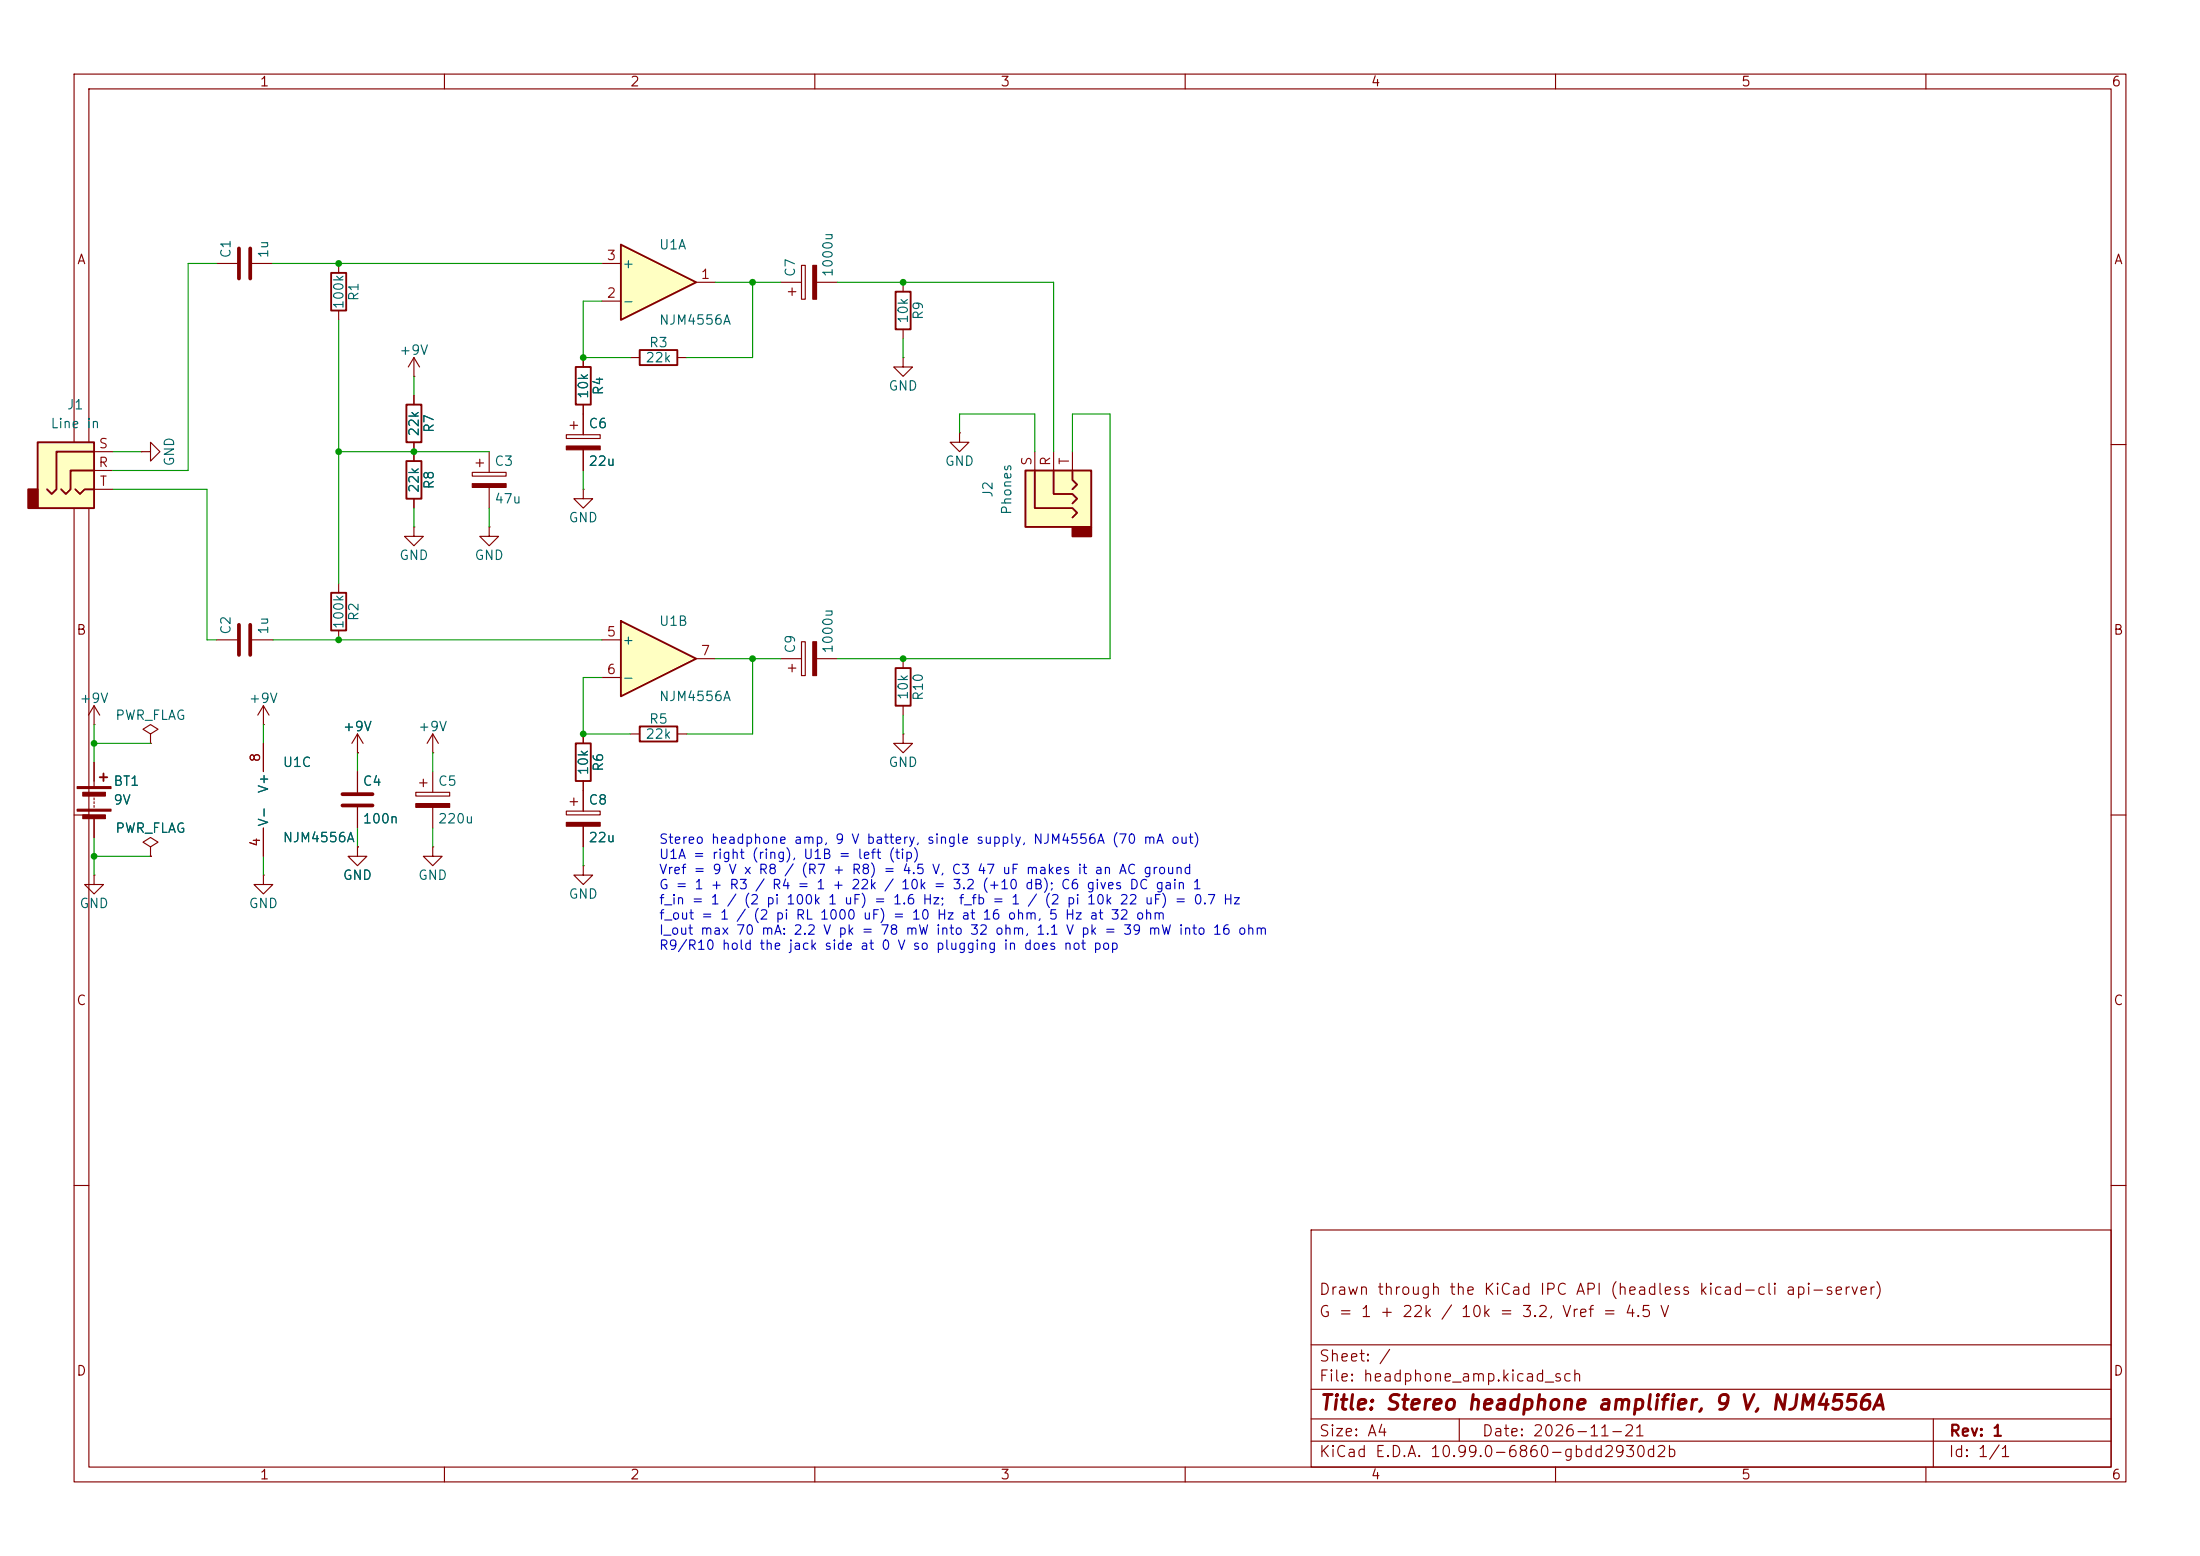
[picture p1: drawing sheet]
<svg xmlns="http://www.w3.org/2000/svg" width="297mm" height="210mm" viewBox="0 0 297 210" stroke-linecap="round" stroke-linejoin="round" font-family="sans-serif">
<g fill="none" stroke="#840000" stroke-width=".15">
<path d="M10 10h277v190h-277zM12 12h273v186h-273zM60 10v2M110 10v2M160 10v2M210 10v2M260 10v2M121.9 38.1v1.3M85.1 48.3h1.3M91.4 48.3h1.3M121.9 44.5v1.2M10 60h2"/>
<path d="M285 60h2M12.7 97.8h.1M12.7 95.3l-.8 1.2M12.7 95.3l.8 1.2M12.7 95.3v2.5M20.3 99.1l1-.7-1-.6-1 .6 1 .7v1.2M48.3 99.1l-.8 1.2M48.3 99.1l.7 1.2M48.3 99.1v2.5M58.4 99.1l-.7 1.2M58.4 99.1l.8 1.2M58.4 99.1v2.5"/>
<path d="M85.1 99.1h1.3M91.4 99.1h1.3M105.4 88.9h2.8M106.4 90.2h1M106.9 89.7v1M108.2 86.6h.5v4.6h-.5zM110.2 88.9h2.8M10 110h2M12.7 118.1v1.3h1.3l-1.3 1.3-1.3-1.3h1.3M12.7 118.1h.1M12.7 102.9v3.3M12.7 107.7v.3"/>
<path d="M12.7 108.2v.3M12.7 108.7v.3M12.7 110.5v2.5M20.3 114.3l1-.6-1-.7-1 .7 1 .6v1.3M20.3 115.6h.1M20.3 100.3h.1M48.3 114.3v1.3h1.2l-1.2 1.2-1.3-1.2h1.3M48.3 114.3h.1M48.3 101.6h.1M48.3 104.1v2.8M48.3 109v2.8M58.4 114.3v1.3h1.3l-1.3 1.2-1.3-1.2h1.3"/>
<path d="M58.4 114.3h.1M58.4 101.6h.1M76.5 109.5h4.5v.5h-4.5zM77 108.2h1M77.5 107.7v1M78.7 106.7v2.8M78.7 111.5v2.8M285 110h2M10 160h2M177 166h108v32h-108zM285 160h2M60 198v2"/>
<path d="M110 198v2M160 198v2M177 194.5h108M177 191.5h108M177 187.5h108M177 181.5h108M197 191.5v3M210 198v2M260 198v2M261 191.5v6.5"/>
</g>
<g fill="#840000" stroke="#840000" stroke-width=".15">
<path d="M76.5 111h4.5v.5h-4.5z"/>
<path d="M10.4 106.2h4.6v.2h-4.6z"/>
<path d="M10.4 109.2h4.6v.3h-4.6z"/>
<path d="M11.2 106.9h3v.5h-3z"/>
<path d="M11.2 110h3v.5h-3z"/>
<path d="M109.7 86.6h.5v4.6h-.5z"/>
</g>
<path d="M120.9 39.4h2v5.1h-2zM86.4 47.2h5v2.1h-5zM86.4 98h5v2.1h-5zM13.5 104.9h1M14 104.4v1" fill="none" stroke="#840000" stroke-width=".25"/>
<path d="M46.2 107.2h4.1M46.2 108.7h4.1" fill="none" stroke="#840000" stroke-width=".51"/>
<path d="M83.8 83.8l10.2 5.1-10.2 5.1z" fill="#ffffc2"/>
<path d="M83.8 83.8l10.2 5.1-10.2 5.1z" fill="none" stroke="#840000" stroke-width=".25"/>
<path d="M81.3 86.4h2.5M81.3 91.4h2.5M94 88.9h2.5" fill="none" stroke="#840000" stroke-width=".15"/>
<path d="M83.8 33l10.2 5.1-10.2 5.1z" fill="#ffffc2"/>
<path d="M83.8 33l10.2 5.1-10.2 5.1z" fill="none" stroke="#840000" stroke-width=".25"/>
<path d="M81.3 35.6h2.5M94 38.1h2.5M81.3 40.6h2.5M63.8 63.8h4.5v.5h-4.5zM64.3 62.5h1M64.8 62v1M66 61v2.8M66 65.8v2.8" fill="none" stroke="#840000" stroke-width=".15"/>
<path d="M63.8 65.3h4.5v.5h-4.5z" fill="#840000" stroke="#840000" stroke-width=".15"/>
<path d="M5.1 59.7h7.6v8.9h-7.6z" fill="#ffffc2"/>
<path d="M3.8 66h1.3v2.6h-1.3z" fill="#840000" stroke="#840000" stroke-width=".25"/>
<path d="M44.7 36.8h2v5.1h-2zM5.1 59.7h7.6v8.9h-7.6zM77.7 49.5h2.1v5.1h-2.1zM10.2 66l.6 .7 .6-.7h1.3M12.7 63.5h-3.2v2.5l-.6 .7-.6-.7M12.7 61h-5.1v5l-.6 .7-.7-.7M44.7 80h2v5.1h-2zM77.7 100.3h2.1v5.1h-2.1z" fill="none" stroke="#840000" stroke-width=".25"/>
<g fill="none" stroke="#840000" stroke-width=".15">
<path d="M29.2 35.6h2.8M34 35.6h2.8M45.7 35.6v1.2M45.7 41.9v1.3M78.7 48.3v1.2M78.7 54.6v1.3M12.7 63.5h2.5M12.7 61h2.5M12.7 66h2.5M19 61h1.3v-1.3l1.3 1.3-1.3 1.2v-1.2M19 61h.1M45.7 78.7v1.3"/>
<path d="M55.9 71.1v1.3h1.2l-1.2 1.3-1.3-1.3h1.3M55.9 71.1h.1M66 71.1v1.3h1.3l-1.3 1.3-1.2-1.3h1.2M66 71.1h.1M78.7 66v1.3h1.3l-1.3 1.3-1.2-1.3h1.2M78.7 66h.1M29.2 86.4h2.8M34 86.4h2.8M35.6 97.8h.1M35.6 95.3v2.5M35.6 95.3l-.8 1.2M35.6 95.3l.7 1.2"/>
<path d="M45.7 85.1v1.3M78.7 99.1v1.2M35.6 118.1v1.3h1.2l-1.2 1.3-1.3-1.3h1.3M35.6 118.1h.1M35.6 100.3v3.8M35.6 111.8v3.8M56.1 106.9h4.6v.5h-4.6zM56.6 105.7h1.1M57.1 105.2v1M58.4 104.1v2.8M58.4 109v2.8M78.7 116.8v1.3h1.3l-1.3 1.3-1.2-1.3h1.2"/>
<path d="M78.7 116.8h.1M78.7 105.4v1.3"/>
</g>
<path d="M32.3 33.5v4.1M33.8 33.5v4.1M32.3 84.3v4.1M33.8 84.3v4.1" fill="none" stroke="#840000" stroke-width=".51"/>
<path d="M56.1 108.5h4.6v.5h-4.6z" fill="#840000" stroke="#840000" stroke-width=".15"/>
<path d="M138.4 63.5h8.9v7.6h-8.9z" fill="#ffffc2"/>
<path d="M144.8 71.1h2.5v1.3h-2.5z" fill="#840000" stroke="#840000" stroke-width=".25"/>
<path d="M54.9 54.6h2v5.1h-2zM54.9 62.2h2v5.1h-2zM138.4 63.5h8.9v7.6h-8.9zM139.7 63.5v5.1h5.1l.6 .6-.6 .7M142.2 63.5v3.2h2.6l.6 .6-.6 .6M144.8 63.5v1.3l.6 .6-.6 .6M120.9 90.2h2v5.1h-2z" fill="none" stroke="#840000" stroke-width=".25"/>
<g fill="none" stroke="#840000" stroke-width=".15">
<path d="M105.4 38.1h2.8M106.4 39.4h1M106.9 38.9v1M108.2 35.8h.5v4.6h-.5zM110.2 38.1h2.8M55.9 50.8h.1M55.9 48.3v2.5M55.9 53.3v1.3M55.9 59.7v2.5M55.9 48.3l-.8 1.2M55.9 48.3l.7 1.2M76.5 58.7h4.5v.5h-4.5z"/>
<path d="M77 57.4h1M77.5 56.9v1M78.7 48.3v1.2M78.7 54.6v4.1M121.9 48.3v1.2h1.3l-1.3 1.3-1.3-1.3h1.3M121.9 48.3h.1M129.5 58.4v1.3h1.3l-1.3 1.3-1.2-1.3h1.2M129.5 58.4h.1M55.9 67.3v1.3M78.7 60.7v2.8M139.7 61v2.5M142.2 61v2.5"/>
<path d="M144.8 61v2.5M78.7 99.1v1.2M121.9 99.1v1.2h1.3l-1.3 1.3-1.3-1.3h1.3M121.9 99.1h.1M121.9 88.9v1.3M121.9 95.3v1.2M12.7 102.9v2.5M12.7 110.5v2.5M20.3 115.6h.1M35.6 100.3v3.8M35.6 111.8v3.8M48.3 101.6h.1"/>
<path d="M48.3 114.3h.1M48.3 104.1v2.8M48.3 109v2.8M78.7 105.4v4.1M78.7 111.5v2.8"/>
</g>
<g fill="#840000" stroke="#840000" stroke-width=".15">
<path d="M109.7 35.8h.5v4.6h-.5z"/>
<path d="M76.5 60.2h4.5v.5h-4.5z"/>
</g>
<g fill="none" stroke="#009600" stroke-width=".15">
<path d="M29.2 35.6h-3.8v27.9h-10.2M36.8 35.6h44.5M96.5 38.1h8.9M101.6 38.1v10.2h-8.9M113 38.1h29.2v22.9M45.7 43.2v35.5M55.9 50.8v2.5M81.3 40.6h-2.6v7.7h6.4M121.9 45.7v2.6M129.5 58.4v-2.5h10.2v5.1M15.2 66h12.7v20.4h1.3M15.2 61h3.8"/>
<path d="M45.7 61h20.3M55.9 68.6v2.5M66 68.6v2.5M78.7 63.5v2.5M144.8 61v-5.1h5.1v33h-36.9M12.7 97.8v5.1M35.6 97.8v2.5M36.8 86.4h44.5M81.3 91.4h-2.6v7.7h6.4M96.5 88.9h8.9M101.6 88.9v10.2h-8.9M121.9 96.5v2.6"/>
<path d="M12.7 113v5.1M12.7 115.6h7.6M12.7 100.3h7.6M35.6 115.6v2.5M48.3 101.6v2.5M48.3 111.8v2.5M58.4 101.6v2.5M58.4 111.8v2.5M78.7 114.3v2.5"/>
</g>
<g fill="#009600">
<circle cx="78.7" cy="48.3" r=".46"/>
<circle cx="55.9" cy="61" r=".46"/>
<circle cx="45.7" cy="61" r=".46"/>
<circle cx="45.7" cy="35.6" r=".46"/>
<circle cx="121.9" cy="38.1" r=".46"/>
<circle cx="121.9" cy="88.9" r=".46"/>
<circle cx="101.6" cy="88.9" r=".46"/>
<circle cx="101.6" cy="38.1" r=".46"/>
<circle cx="12.7" cy="100.3" r=".46"/>
<circle cx="12.7" cy="115.6" r=".46"/>
<circle cx="45.7" cy="86.4" r=".46"/>
<circle cx="78.7" cy="99.1" r=".46"/>
</g>
<text font-size="2" fill="#840000" x="178" y="190.8">Title: Stereo headphone amplifier, 9 V, NJM4556A</text>
<g font-size="1.5" fill="#840000">
<text x="178" y="178.1">G = 1 + 22k / 10k = 3.2, Vref = 4.5 V</text>
<text x="178" y="175.1">Drawn through the KiCad IPC API (headless kicad-cli api-server)</text>
<text x="178" y="184.1">Sheet: /</text>
<text x="178" y="186.8">File: headphone_amp.kicad_sch</text>
<text x="178" y="197">KiCad E.D.A. 10.99.0-6860-gbdd2930d2b</text>
<text x="178" y="194.2">Size: A4</text>
<text x="200" y="194.2">Date: 2026-11-21</text>
<text x="263" y="197">Id: 1/1</text>
<text x="263" y="194.2">Rev: 1</text>
</g>
<g font-size="1.3" fill="#840000">
<text x="35" y="12">1</text>
<text x="85" y="12">2</text>
<text x="135" y="12">3</text>
<text x="185" y="12">4</text>
<text x="235" y="12">5</text>
<text x="285" y="12">6</text>
<text x="10.3" y="36">A</text>
<text x="285.3" y="36">A</text>
<text x="10.2" y="86">B</text>
<text x="285.2" y="86">B</text>
<text x="10.2" y="136">C</text>
<text x="285.2" y="136">C</text>
<text x="10.2" y="186">D</text>
<text x="285.2" y="186">D</text>
<text x="35" y="200">1</text>
<text x="85" y="200">2</text>
<text x="135" y="200">3</text>
<text x="185" y="200">4</text>
<text x="235" y="200">5</text>
<text x="285" y="200">6</text>
</g>
<g font-size="1.3" fill="#006464">
<text x="31.4" y="34.9" transform="rotate(-90 31.4 34.9)">C1</text>
<text x="36.5" y="34.9" transform="rotate(-90 36.5 34.9)">1u</text>
<text x="88.9" y="34">U1A</text>
<text x="46.7" y="41.8" transform="rotate(-90 46.7 41.8)">100k</text>
<text x="48.7" y="40.7" transform="rotate(-90 48.7 40.7)">R1</text>
<text x="83.9" y="41.6">-</text>
<text x="83.9" y="36.5">+</text>
<text x="107.6" y="37.5" transform="rotate(-90 107.6 37.5)">C7</text>
<text x="112.7" y="37.5" transform="rotate(-90 112.7 37.5)">1000u</text>
<text x="87.5" y="47.2">R3</text>
<text x="88.9" y="44.1">NJM4556A</text>
<text x="122.9" y="43.8" transform="rotate(-90 122.9 43.8)">10k</text>
<text x="124.9" y="43.3" transform="rotate(-90 124.9 43.3)">R9</text>
<text x="53.8" y="48.2">+9V</text>
<text x="79.7" y="53.9" transform="rotate(-90 79.7 53.9)">10k</text>
<text x="81.7" y="53.4" transform="rotate(-90 81.7 53.4)">R4</text>
<text x="87" y="49.2">22k</text>
<text x="119.9" y="53">GND</text>
<text x="6.7" y="58.1">Line in</text>
<text x="8.9" y="55.6">J1</text>
<text x="56.8" y="59" transform="rotate(-90 56.8 59)">22k</text>
<text x="58.9" y="58.5" transform="rotate(-90 58.9 58.5)">R7</text>
<text x="79.4" y="58.1">C6</text>
<text x="23.8" y="63" transform="rotate(-90 23.8 63)">GND</text>
<text x="66.7" y="63.2">C3</text>
<text x="79.4" y="63.2">22u</text>
<text x="127.5" y="63.2">GND</text>
<text x="56.8" y="66.6" transform="rotate(-90 56.8 66.6)">22k</text>
<text x="58.9" y="66.1" transform="rotate(-90 58.9 66.1)">R8</text>
<text x="66.7" y="68.3">47u</text>
<text x="76.7" y="70.8">GND</text>
<text x="134.3" y="67.3" transform="rotate(-90 134.3 67.3)">J2</text>
<text x="136.9" y="69.6" transform="rotate(-90 136.9 69.6)">Phones</text>
<text x="53.8" y="75.9">GND</text>
<text x="64" y="75.9">GND</text>
<text x="48.7" y="83.9" transform="rotate(-90 48.7 83.9)">R2</text>
<text x="31.4" y="85.7" transform="rotate(-90 31.4 85.7)">C2</text>
<text x="36.5" y="85.7" transform="rotate(-90 36.5 85.7)">1u</text>
<text x="46.7" y="85" transform="rotate(-90 46.7 85)">100k</text>
<text x="83.9" y="87.3">+</text>
<text x="88.9" y="84.8">U1B</text>
<text x="107.6" y="88.3" transform="rotate(-90 107.6 88.3)">C9</text>
<text x="112.7" y="88.3" transform="rotate(-90 112.7 88.3)">1000u</text>
<text x="10.6" y="95.2">+9V</text>
<text x="33.5" y="95.2">+9V</text>
<text x="83.9" y="92.4">-</text>
<text x="88.9" y="94.9">NJM4556A</text>
<text x="122.9" y="94.6" transform="rotate(-90 122.9 94.6)">10k</text>
<text x="124.9" y="94.7" transform="rotate(-90 124.9 94.7)">R10</text>
<text x="15.5" y="97.5">PWR_FLAG</text>
<text x="46.2" y="99">+9V</text>
<text x="56.4" y="99">+9V</text>
<text x="87" y="100">22k</text>
<text x="87.5" y="98">R5</text>
<text x="15.2" y="106.4">BT1</text>
<text x="36.5" y="107.2" transform="rotate(-90 36.5 107.2)">V+</text>
<text x="38.1" y="103.8">U1C</text>
<text x="48.9" y="106.4">C4</text>
<text x="59" y="106.4">C5</text>
<text x="79.7" y="104.7" transform="rotate(-90 79.7 104.7)">10k</text>
<text x="81.7" y="104.2" transform="rotate(-90 81.7 104.2)">R6</text>
<text x="119.9" y="103.8">GND</text>
<text x="15.2" y="108.9">9V</text>
<text x="15.5" y="112.7">PWR_FLAG</text>
<text x="36.5" y="111.7" transform="rotate(-90 36.5 111.7)">V-</text>
<text x="38.1" y="114">NJM4556A</text>
<text x="48.9" y="111.5">100n</text>
<text x="59" y="111.5">220u</text>
<text x="79.4" y="108.9">C8</text>
<text x="79.4" y="114">22u</text>
<text x="46.2" y="119.1">GND</text>
<text x="56.4" y="119.1">GND</text>
<text x="10.6" y="122.9">GND</text>
<text x="33.5" y="122.9">GND</text>
<text x="76.7" y="121.6">GND</text>
</g>
<g font-size="1.3" fill="#a90000">
<text x="81.8" y="35.4">3</text>
<text x="81.8" y="40.5">2</text>
<text x="94.5" y="38">1</text>
<text x="13.2" y="63.4">R</text>
<text x="13.2" y="60.8">S</text>
<text x="13.4" y="65.9">T</text>
<text x="139.6" y="63" transform="rotate(-90 139.6 63)">S</text>
<text x="142.1" y="63" transform="rotate(-90 142.1 63)">R</text>
<text x="144.6" y="62.8" transform="rotate(-90 144.6 62.8)">T</text>
<text x="81.8" y="86.2">5</text>
<text x="94.5" y="88.8">7</text>
<text x="81.8" y="91.3">6</text>
<text x="35.4" y="103" transform="rotate(-90 35.4 103)">8</text>
<text x="35.4" y="114.4" transform="rotate(-90 35.4 114.4)">4</text>
</g>
<g font-size="1.3" fill="#0000c2">
<text x="88.9" y="114.2">Stereo headphone amp, 9 V battery, single supply, NJM4556A (70 mA out)</text>
<text x="88.9" y="116.3">U1A = right (ring), U1B = left (tip)</text>
<text x="88.9" y="118.3">Vref = 9 V x R8 / (R7 + R8) = 4.5 V, C3 47 uF makes it an AC ground</text>
<text x="88.9" y="120.3">G = 1 + R3 / R4 = 1 + 22k / 10k = 3.2 (+10 dB); C6 gives DC gain 1</text>
<text x="88.9" y="122.4">f_in = 1 / (2 pi 100k 1 uF) = 1.6 Hz;</text>
<text x="88.9" y="124.4">f_out = 1 / (2 pi RL 1000 uF) = 10 Hz at 16 ohm, 5 Hz at 32 ohm</text>
<text x="129.3" y="122.4">f_fb = 1 / (2 pi 10k 22 uF) = 0.7 Hz</text>
<text x="88.9" y="126.5">I_out max 70 mA: 2.2 V pk = 78 mW into 32 ohm, 1.1 V pk = 39 mW into 16 ohm</text>
<text x="88.9" y="128.5">R9/R10 hold the jack side at 0 V so plugging in does not pop</text>
</g>
</svg>
